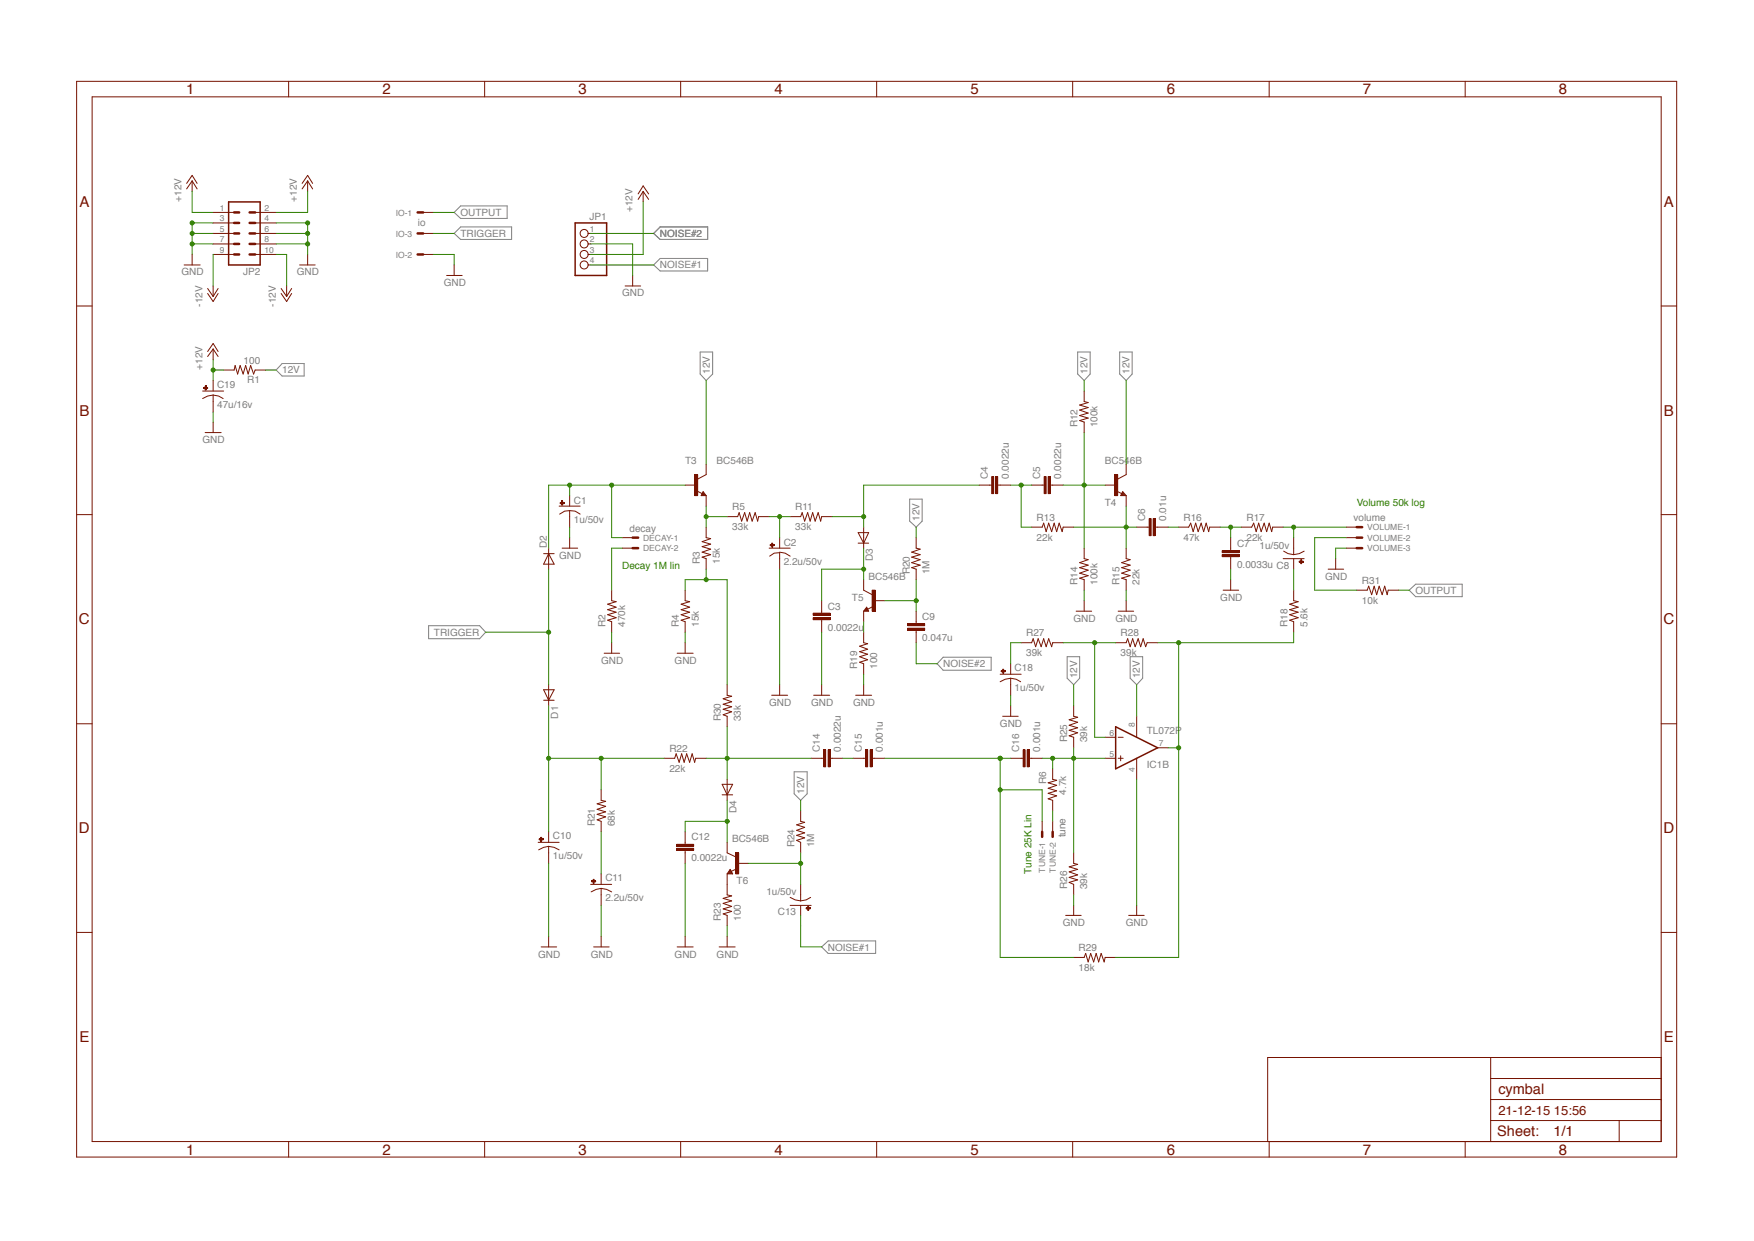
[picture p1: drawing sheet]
<svg xmlns="http://www.w3.org/2000/svg" width="297mm" height="210mm" viewBox="0 0 297 210" stroke-linecap="round" stroke-linejoin="round" font-family="sans-serif">
<g fill="none" stroke="#808080" stroke-width=".17">
<path d="M76.9 39.5l1.1-1.1h8.6v2.1h-8.6zM78 34.8h7.9v2.2h-7.9l-1.1-1.1zM111.8 38.4h8v2.1h-8l-1.1-1zM110.7 44.8l1.1-1.1h8v2.2h-8zM118.6 59.6h2.1v3.7l-1.1 1.1-1-1.1zM182.5 59.6h2.1v3.7l-1 1.1-1.1-1.1zM189.6 59.6h2.1v3.7l-1 1.1-1.1-1.1zM47.8 61.5h3.7v2.1h-3.7l-1-1zM154 84.5h2.1v3.7l-1 1-1.1-1zM238.6 99.9l1.1-1h7.9v2.1h-7.9zM72.6 105.9h8.6l1 1.1-1 1.1h-8.6zM159.7 111.2h8.1v2.2h-8.1l-1-1.1z"/>
<path d="M180.7 111.1h2.1v3.7l-1 1.1-1.1-1.1zM191.4 111.1h2.1v3.7l-1 1.1-1.1-1.1zM134.5 130.6h2.2v3.7l-1.1 1.1-1.1-1.1zM139.1 160.2l1.1-1h8.1v2.1h-8.1z"/>
</g>
<path d="M38.7 34.2h5.3v10.6h-5.3z" fill="none" stroke="#761200" stroke-width=".25"/>
<path d="M39.6 39.5h.9M39.6 37.7h.9M39.6 35.9h.9M42.3 39.5h.9M42.3 37.7h.9M42.3 35.9h.9M39.6 43.1h.9M39.6 41.3h.9M42.3 43.1h.9M42.3 41.3h.9" fill="none" stroke="#761200" stroke-width=".42"/>
<g fill="none" stroke="#761200" stroke-width=".17">
<path d="M31.6 31l.9-1.3 .9 1.3M32.5 30.6v1.8M32.5 30.6l.9 1.4M32.5 30.6l-.9 1.4M36.1 35.9h3.5M36.1 37.7h3.5M36.1 39.5h3.5M43.2 35.9h3.6M43.2 37.7h3.6M43.2 39.5h3.6M51.2 31l.9-1.3 .8 1.3M52.1 30.6v1.8"/>
<path d="M52.1 30.6l.8 1.4M52.1 30.6l-.9 1.4M31.2 44.8h2.7M32.5 43.1v1.7M35.2 48.8l.9 1.4M35.2 49.7l.9 1.3 .8-1.3M36.1 41.3h3.5M36.1 43.1h3.5M36.1 48.4v1.8M36.9 48.8l-.8 1.4M43.2 41.3h3.6M43.2 43.1h3.6"/>
<path d="M47.6 48.8l.9 1.4M47.6 49.7l.9 1.3 .9-1.3M48.5 48.4v1.8M49.4 48.8l-.9 1.4M50.7 44.8h2.7M52.1 43.1v1.7M92.1 93.7h1.7M92.9 92.8v3.5M92.9 93.7l.9 1.8h-1.7zM118 83.1l.9 .4M119.1 83.2l.5 .7h-.9zM119.1 83.5v.2h-.2l.2-.3 .3 .4h-.5"/>
<path d="M119.6 80.3l-1.5 .8M92.1 116.7h1.7l-.9 1.8zM92.1 118.5h1.7M92.9 115.9v3.5"/>
</g>
<path d="M117.6 80.3h.5v3.5h-.5z" fill="#761200"/>
<path d="M119.6 78.5v1.8M94.7 85.6h3.5M96.5 86.4l.9 .1 .8 .5M96.5 86.4l-.9 .1-.8 .5M96.5 86.4v1M103.6 99.9v1.7l.7 .2-1.4 .4 1.4 .5-1.4 .5 1.4 .4-1.4 .4 1.4 .5-1.4 .4 .7 .3v1.8M116 82.1h1.8M117.6 80.3h.5v3.6h-.5zM119.6 83.9v1.7" fill="none" stroke="#761200" stroke-width=".17"/>
<path d="M94.8 85h.7v.2h-.7z" fill="#761200"/>
<path d="M94.8 85.1h.7v.1h-.7z" fill="none" stroke="#761200" stroke-width=".17"/>
<path d="M95.1 84.8h.1v.7h-.1z" fill="#761200"/>
<path d="M95.1 84.8h.2v.7h-.2zM96.5 83.9v1.7M96.5 87.4v1.8M116 99.9v1.7l.8 .2-1.5 .4 1.5 .5-1.5 .5 1.5 .4-1.5 .4 1.5 .5-1.5 .4 .7 .3v1.8M119.6 89.2v1.8l.7 .1-1.4 .6 1.4 .4-1.4 .4 1.4 .4-1.4 .5 1.4 .5-1.4 .4 .7 .2v1.8M123.1 87.4h1.8l.3-.7 .4 1.5 .5-1.5 .4 1.5 .4-1.5 .5 1.5 .5-1.5 .4 1.5 .2-.8h1.7M130.2 92.8h3.6M130.3 94.1l.8-.5 .9-.1v1M132 93.4l.9 .2 .9 .5M133.8 87.4h1.8l.2-.7 .4 1.5 .6-1.5 .4 1.5 .4-1.5 .4 1.5 .5-1.5 .5 1.5 .1-.8h1.8" fill="none" stroke="#761200" stroke-width=".17"/>
<path d="M130.4 92.1h.7v.2h-.7z" fill="#761200"/>
<path d="M130.4 92.2h.7v.1h-.7z" fill="none" stroke="#761200" stroke-width=".17"/>
<path d="M130.6 91.9h.2v.7h-.2z" fill="#761200"/>
<g fill="none" stroke="#761200" stroke-width=".17">
<path d="M183.6 66.2v1.8l.7 .1-1.5 .4 1.5 .5-1.5 .4 1.5 .5-1.5 .4 1.5 .4-1.5 .5 .8 .2v1.8M95.2 92.8h2.6M96.5 91v1.8M130.7 91.9h.1v.7h-.1zM132 91v1.8M132 94.5v1.8M145.3 90.1h1.8l-.9 1.8zM145.3 91.9h1.8M146.2 89.2v3.6M165.8 82.1h2.1M167.9 80.7h.4v2.8h-.4zM168.6 80.7h.3v2.8h-.3z"/>
<path d="M169 82.1h2.1M174.7 82.1h2.1M174.7 89.2h1.8l.2-.7 .4 1.5 .5-1.5 .5 1.5 .4-1.5 .4 1.5 .4-1.5 .6 1.5 .1-.8h1.8M176.8 80.7h.3v2.8h-.3zM177.5 80.7h.3v2.8h-.3zM177.8 82.1h2.2M183.6 92.8v1.7l.7 .2-1.5 .5 1.5 .4-1.5 .5 1.5 .4-1.5 .5 1.5 .4-1.5 .4 .8 .3v1.8M189.1 83.1l.8 .4M190.1 83.2l.6 .7h-.9zM190.1 83.5l.1 .2h-.3l.2-.3 .3 .4h-.5M190.7 80.3l-1.4 .8M102.3 110.5h2.6"/>
<path d="M103.6 108.8v1.7M114.7 110.5h2.7M116 108.8v1.7M130.7 117.6h2.7M132 115.9v1.7M137.7 104.5h2.9v.4h-2.9zM137.7 103.8h2.9v.3h-2.9zM139.1 101.6v2.2M139.1 104.9v2.1"/>
</g>
<path d="M168.1 80.6v2.9M168.7 80.6v2.9M177 80.6v2.9M177.6 80.6v2.9M137.7 104.7h2.8M137.7 103.9h2.8" fill="none" stroke="#761200" stroke-width=".34"/>
<path d="M188.7 80.3h.5v3.5h-.5z" fill="#761200"/>
<g fill="none" stroke="#761200" stroke-width=".17">
<path d="M190.7 78.5v1.8M187.1 82.1h1.8M188.7 80.3h.6v3.6h-.6zM190.7 83.9v1.7M190.7 92.8v1.7l.7 .2-1.5 .5 1.5 .4-1.5 .5 1.5 .4-1.5 .5 1.5 .4-1.5 .4 .8 .3v1.8M192.5 89.2h2.1M194.6 87.8h.3v2.8h-.3zM195.3 87.8h.3v2.8h-.3zM195.6 89.2h2.2M199.6 89.2h1.7l.3-.7 .4 1.5 .5-1.5 .4 1.5 .5-1.5 .4 1.5 .4-1.5 .5 1.5 .1-.8h1.8M206.9 93.9h2.9v.3h-2.9zM206.9 93.2h2.9v.3h-2.9z"/>
<path d="M208.4 91v2.1M208.4 94.2v2.1M210.2 89.2h1.7l.4-.7 .4 1.5 .4-1.5 .5 1.5 .5-1.5 .4 1.5 .4-1.5 .4 1.5 .2-.8h1.8M217.3 94.5h3.5M217.4 93.3l.7 .4 1 .2M219.1 92.8v1.1M220.8 93.3l-.8 .4-.9 .2M182.2 103.4h2.6M183.6 101.6v1.8M189.3 103.4h2.7M190.7 101.6v1.8"/>
</g>
<path d="M194.7 87.7v2.9M195.4 87.7v2.9M206.9 94h2.9M206.9 93.3h2.9" fill="none" stroke="#761200" stroke-width=".34"/>
<path d="M220 94.9h.6v.2h-.6z" fill="#761200"/>
<path d="M220 95h.7v.1h-.7z" fill="none" stroke="#761200" stroke-width=".17"/>
<path d="M220.2 94.7h.2v.7h-.2z" fill="#761200"/>
<path d="M146.2 99.9l1.5 .7M207.1 99.9h2.6M208.4 98.1v1.8M219.1 91v1.8M219.1 94.5v1.8M219.1 99.9v1.7l.7 .2-1.4 .4 1.4 .5-1.4 .5 1.4 .4-1.4 .4 1.4 .5-1.4 .4 .7 .3v1.8M220.2 94.7h.2v.7h-.2zM146.7 102.7l.4 .7h-.9zM146.7 103.1v.2h.2l-.2-.4-.3 .4h.5M147.8 102.7l-.9 .4" fill="none" stroke="#761200" stroke-width=".17"/>
<path d="M147.7 99.8h.5v3.6h-.5z" fill="#761200"/>
<g fill="none" stroke="#761200" stroke-width=".17">
<path d="M146.2 98.1v1.8M147.7 99.9h.5v3.5h-.5zM155.1 91v1.8l.7 .1-1.4 .5 1.4 .5-1.4 .4 1.4 .4-1.4 .5 1.4 .4-1.4 .5 .7 .2v1.8M144.9 117.6h2.7M146.2 103.4v1.8M146.2 107v1.8l.7 .1-1.3 .5 1.3 .5-1.3 .4 1.3 .4-1.3 .4 1.3 .5-1.3 .5 .6 .2v1.8M146.2 115.9v1.7M148 101.6h1.8M153.7 106.3h2.9v.3h-2.9zM153.7 105.5h2.9v.4h-2.9zM155.1 103.4v2.1M155.1 106.6v2.2"/>
<path d="M91.1 142.5h3.6M92.9 143.2l.9 .2 .9 .4M92.9 143.2l-.8 .2-.9 .4M92.9 143.2v1.1"/>
</g>
<path d="M153.7 106.5h2.8M153.7 105.7h2.8" fill="none" stroke="#761200" stroke-width=".34"/>
<path d="M91.3 141.9h.6v.2h-.6z" fill="#761200"/>
<path d="M91.3 141.9h.7v.2h-.7z" fill="none" stroke="#761200" stroke-width=".17"/>
<path d="M91.5 141.7h.2v.7h-.2z" fill="#761200"/>
<path d="M101.8 133.7v1.7l.8 .2-1.5 .4 1.5 .4-1.5 .6 1.5 .4-1.5 .4 1.5 .4-1.5 .5 .7 .3v1.8M91.5 141.7h.2v.7h-.2zM92.9 140.8v1.7M92.9 144.3v1.8M92.9 158.5v1.7M100 149.7h3.6M101.8 150.3l.9 .2 .9 .4M101.8 150.3l-.9 .2-.8 .4M101.8 150.3v1.1M91.6 160.2h2.7" fill="none" stroke="#761200" stroke-width=".17"/>
<path d="M100.2 149h.6v.2h-.6z" fill="#761200"/>
<path d="M100.2 149.1h.7v.1h-.7z" fill="none" stroke="#761200" stroke-width=".17"/>
<path d="M100.4 148.8h.2v.7h-.2z" fill="#761200"/>
<g fill="none" stroke="#761200" stroke-width=".17">
<path d="M112.5 128.3h1.7l.3-.7 .5 1.4 .4-1.4 .4 1.4 .5-1.4 .5 1.4 .4-1.4 .4 1.4 .2-.7h1.8M122.3 132.7h1.8l-1 1.8zM122.3 134.5h1.8M123.1 131.9v3.5M100.4 148.8h.2v.7h-.2zM101.8 147.9v1.8M101.8 151.4v1.8M101.8 158.5v1.7M114.6 143.6h2.9v.3h-2.9zM114.6 142.9h2.9v.3h-2.9zM116 140.8v2.1M116 143.9v2.2"/>
<path d="M123.1 144.3l1.5 .7M123.6 147.1l.5 .8h-1zM123.6 147.5l-.1 .1h.4l-.3-.3-.3 .5h.6M124.7 147l-.9 .5M100.5 160.2h2.6"/>
</g>
<path d="M114.6 143.7h2.8M114.6 143h2.8" fill="none" stroke="#761200" stroke-width=".34"/>
<path d="M124.5 144.3h.6v3.6h-.6z" fill="#761200"/>
<g fill="none" stroke="#761200" stroke-width=".17">
<path d="M135.6 137.2v1.8l.6 .2-1.3 .4 1.3 .4-1.3 .5 1.3 .4-1.3 .5 1.3 .4-1.3 .4 .7 .3v1.8M116 158.5v1.7M123.1 142.5v1.8M123.1 147.9v3.5l.8 .2-1.5 .4 1.5 .4-1.5 .5 1.5 .5-1.5 .4 1.5 .4-1.5 .4 .7 .3v1.8M123.1 158.5v1.7M124.6 144.3h.5v3.6h-.5zM124.9 146.1h1.8M133.8 151.9l.8 .4 1 .1M133.8 153.2h3.6M135.6 151.4v1M137.3 151.9l-.8 .4-.9 .1M114.7 160.2h2.7"/>
<path d="M121.8 160.2h2.7"/>
</g>
<path d="M136.5 153.6h.7v.2h-.7z" fill="#761200"/>
<path d="M136.5 153.6h.7v.2h-.7z" fill="none" stroke="#761200" stroke-width=".17"/>
<path d="M136.7 153.4h.2v.6h-.2z" fill="#761200"/>
<g fill="none" stroke="#761200" stroke-width=".17">
<path d="M137.8 117.6h2.7M139.1 115.9v1.7M169.4 114.1h3.5M171.1 114.8l1 .1 .7 .5M171.1 114.8l-.9 .1-.8 .5M171.1 114.8v1.1M172.9 108.8h1.8l.2-.7 .5 1.3 .4-1.3 .5 1.3 .4-1.3 .4 1.3 .5-1.3 .5 1.3 .1-.6h1.8M181.8 119.4v1.8l.7 .2-1.5 .4 1.5 .4-1.5 .5 1.5 .5-1.5 .4 1.5 .4-1.5 .5 .8 .3v1.7M188.9 108.8h1.8l.2-.7 .5 1.3 .4-1.3 .4 1.3 .5-1.3 .4 1.3 .5-1.3 .4 1.3 .2-.6h1.8M137.4 128.3h2.1M139.5 126.9h.3v2.9h-.3zM140.2 126.9h.4v2.9h-.4z"/>
<path d="M140.6 128.3h2.1M144.5 128.3h2.1M146.6 126.9h.3v2.9h-.3zM147.3 126.9h.4v2.9h-.4zM147.7 128.3h2.1M171.1 128.3h2.1M173.2 126.9h.4v2.9h-.4zM173.9 126.9h.4v2.9h-.4zM174.3 128.3h2.2M187.1 128.3h1.8M187.1 124.8h1.8M189.3 128.3h.9"/>
<path d="M189.3 124.8h.9M189.8 127.9v.8M196 126.5h1.8M135.6 149.7v1.7M135.6 153.2v1.7M136.8 153.4h.1v.7h-.1zM180.4 154.9h2.7M181.8 144.3v1.8l.7 .2-1.5 .4 1.5 .4-1.5 .4 1.5 .5-1.5 .5 1.5 .4-1.5 .4 .8 .4v1.7M181.8 153.2v1.7M181.8 162h1.8l.2-.7 .5 1.5 .4-1.5 .5 1.5 .4-1.5 .4 1.5 .5-1.5 .5 1.5 .1-.8h1.8"/>
</g>
<path d="M139.6 126.9v2.8M140.4 126.9v2.8M146.7 126.9v2.8M147.5 126.9v2.8M173.4 126.9v2.8M174.1 126.9v2.8" fill="none" stroke="#761200" stroke-width=".34"/>
<path d="M188.9 123l7.1 3.5-7.1 3.6z" fill="none" stroke="#761200" stroke-width=".25"/>
<path d="M169.5 113.5h.7v.1h-.7z" fill="#761200"/>
<path d="M169.5 113.5h.7v.2h-.7z" fill="none" stroke="#761200" stroke-width=".17"/>
<path d="M169.8 113.2h.1v.7h-.1z" fill="#761200"/>
<g fill="none" stroke="#761200" stroke-width=".17">
<path d="M13 13.8h270.9v182h-270.9zM15.6 16.4h265.7v176.8h-265.7zM48.9 13.8v2.6M82.1 13.8v2.6M115.3 13.8v2.6M148.4 13.8v2.6M181.6 13.8v2.6M214.9 13.8v2.6M248.1 13.8v2.6M71.6 39.5h1.8M71.6 35.9h1.8M99.7 39.5h.3"/>
<path d="M13 51.8h2.6M35.2 59.5l.9-1.4 .8 1.4M36.1 59.1l.8 1.2M36.1 59.1l-.9 1.2M36.1 59.1v1.7M71.6 43.1h1.8M75.6 46.6h2.7M76.9 44.8v1.8M99.7 41.3h.3M99.7 43.1h.3M99.7 44.8h.3M105.9 48.4h2.6"/>
<path d="M107.1 46.6v1.8M281.3 51.8h2.6M34.3 66.2h3.6M34.7 73.2h2.7M36.1 66.8l.9 .2 .8 .4M36.1 66.8l-.9 .2-.9 .4M36.1 66.8v1.2M36.1 71.4v1.8M37.9 62.6h1.7l.2-.7 .4 1.4 .5-1.4 .5 1.4 .4-1.4 .4 1.4 .4-1.4 .5 1.4 .3-.7h1.8M13 87.1h2.6M105.3 91h1.8M105.3 92.8h1.8"/>
<path d="M224.9 96.3h2.6M226.2 94.5v1.8M227.9 89.2h1.8M227.9 91h1.8M227.9 92.8h1.8M229.7 99.9h1.8l.3-.7 .5 1.4 .4-1.4 .4 1.4 .4-1.4 .5 1.4 .5-1.4 .4 1.4 .2-.7h1.7M281.3 87.1h2.6M123.1 115.9v1.7l.8 .2-1.5 .4 1.5 .6-1.5 .4 1.5 .4-1.5 .4 1.5 .4-1.5 .6 .7 .2v1.8M169.8 113.2h.1v.7h-.1zM171.1 112.3v1.8M171.1 115.9v1.7M171.1 119.4v1.8"/>
<path d="M13 122.5h2.6M169.8 121.2h2.6M176.5 139v1.8M178.2 139v1.8M192.5 121.2v3.6M192.5 128.3v3.6M281.3 122.5h2.6M13 157.8h2.6M191.1 154.9h2.6M192.5 153.2v1.7M281.3 157.8h2.6M252.4 178.9v14.3"/>
<path d="M281.3 178.9h-66.6v14.3M48.9 193.2v2.6M82.1 193.2v2.6M115.3 193.2v2.6M148.4 193.2v2.6M181.6 193.2v2.6M214.9 193.2v2.6M248.1 193.2v2.6M252.4 189.6h28.9M252.4 186.1h28.9M252.4 182.5h28.9M274.2 189.6v3.6"/>
<circle cx="98.9" cy="39.5" r=".68"/>
<circle cx="98.9" cy="43.1" r=".68"/>
<circle cx="98.9" cy="44.8" r=".68"/>
<circle cx="98.9" cy="41.3" r=".68"/>
</g>
<path d="M97.4 37.7h5.3v8.9h-5.3z" fill="none" stroke="#761200" stroke-width=".25"/>
<path d="M70.7 35.9h.9M70.7 39.5h.9M70.7 43.1h.9M107.1 91h1M107.1 92.8h1M229.7 89.2h1M229.7 91h1M229.7 92.8h1M176.5 140.8v.8M178.2 140.8v.8" fill="none" stroke="#761200" stroke-width=".42"/>
<path d="M34.5 65.6h.6v.1h-.6z" fill="#761200"/>
<path d="M34.5 65.6h.7v.1h-.7z" fill="none" stroke="#761200" stroke-width=".17"/>
<path d="M34.7 65.3h.2v.7h-.2z" fill="#761200"/>
<path d="M108.1 32.8l.8-1.3 .9 1.3M108.9 32.4l.9 1.3M108.9 32.4l-.8 1.3M108.9 32.4v1.8M34.7 65.3h.2v.7h-.2zM36.1 64.4v1.8M36.1 68v1.7M178.2 130.1v1.8l.7 .1-1.4 .5 1.4 .4-1.4 .5 1.4 .4-1.4 .4 1.4 .5-1.4 .5 .7 .2v1.8" fill="none" stroke="#761200" stroke-width=".17"/>
<path d="M46.8 37.7h5.3v5.4M46.8 39.5h5.3M46.8 41.3h5.3" fill="none" stroke="#308000" stroke-width=".17"/>
<circle cx="52.1" cy="41.3" r=".34" fill="#308000"/>
<circle cx="52.1" cy="41.3" r=".34" fill="none" stroke="#308000" stroke-width=".17"/>
<circle cx="52.1" cy="39.5" r=".34" fill="#308000"/>
<circle cx="52.1" cy="39.5" r=".34" fill="none" stroke="#308000" stroke-width=".17"/>
<circle cx="52.1" cy="37.7" r=".34" fill="#308000"/>
<g fill="none" stroke="#308000" stroke-width=".17">
<path d="M32.5 39.5h3.6M36.1 37.7h-3.6v5.4M32.5 41.3h3.6"/>
<circle cx="52.1" cy="37.7" r=".34"/>
</g>
<circle cx="32.5" cy="41.3" r=".34" fill="#308000"/>
<circle cx="32.5" cy="41.3" r=".34" fill="none" stroke="#308000" stroke-width=".17"/>
<circle cx="32.5" cy="39.5" r=".34" fill="#308000"/>
<circle cx="32.5" cy="39.5" r=".34" fill="none" stroke="#308000" stroke-width=".17"/>
<circle cx="32.5" cy="37.7" r=".34" fill="#308000"/>
<g fill="none" stroke="#308000" stroke-width=".17">
<path d="M73.4 39.5h3.5M73.4 43.1h3.5v1.7M100 41.3h7.1v5.3M36.1 69.7v1.7M92.9 96.3v19.6M96.5 89.2v1.8M132 96.3v19.6M183.6 99.9v1.7M190.7 99.9v1.7M208.4 96.3v1.8M227.9 92.8h-1.7v1.7M82.2 107h10.7"/>
<path d="M103.6 107v1.8M116 107v1.8M139.1 107v8.9M146.2 114.1v1.8M171.1 117.6v1.8M192.5 131.9v21.3M92.9 146.1v12.4M101.8 153.2v5.3M116 146.1v12.4M123.1 156.7v1.8M181.8 151.4v1.8"/>
<circle cx="32.5" cy="37.7" r=".34"/>
</g>
<circle cx="92.9" cy="107" r=".34" fill="#308000"/>
<g fill="none" stroke="#308000" stroke-width=".17">
<path d="M32.5 32.4v3.5h3.6M52.1 32.4v3.5h-5.3M36.1 43.1v5.3M46.8 43.1h1.7v5.3M36.1 60.8v3.6M36.1 62.6h1.8"/>
<circle cx="92.9" cy="107" r=".34"/>
</g>
<circle cx="36.1" cy="62.6" r=".34" fill="#308000"/>
<g fill="none" stroke="#308000" stroke-width=".17">
<path d="M108.9 34.2v8.9h-8.9M96.5 82.1v1.8M116 82.1h-23.1v10.7"/>
<circle cx="36.1" cy="62.6" r=".34"/>
</g>
<circle cx="96.4" cy="82.1" r=".34" fill="#308000"/>
<circle cx="96.5" cy="82.1" r=".34" fill="none" stroke="#308000" stroke-width=".17"/>
<circle cx="103.5" cy="82.1" r=".34" fill="#308000"/>
<g fill="none" stroke="#308000" stroke-width=".17">
<path d="M103.6 82.1v8.9h1.7M105.3 92.8h-1.7v7.1M119.6 85.6v3.6M119.6 87.4h3.5"/>
<circle cx="103.6" cy="82.1" r=".34"/>
</g>
<circle cx="119.5" cy="87.4" r=".34" fill="#308000"/>
<g fill="none" stroke="#308000" stroke-width=".17">
<path d="M119.6 128.3h17.8M123.1 123v8.9"/>
<circle cx="119.6" cy="87.4" r=".34"/>
</g>
<circle cx="123.1" cy="128.3" r=".34" fill="#308000"/>
<g fill="none" stroke="#308000" stroke-width=".17">
<path d="M130.2 87.4h3.6M132 87.4v3.6"/>
<circle cx="123.1" cy="128.3" r=".34"/>
</g>
<circle cx="132" cy="87.4" r=".34" fill="#308000"/>
<g fill="none" stroke="#308000" stroke-width=".17">
<path d="M140.9 87.4h5.3M165.8 82.1h-19.6v7.1"/>
<circle cx="132" cy="87.4" r=".34"/>
</g>
<circle cx="146.2" cy="87.4" r=".34" fill="#308000"/>
<g fill="none" stroke="#308000" stroke-width=".17">
<path d="M146.2 92.8v5.3M146.2 96.3h-7.1v5.3"/>
<circle cx="146.2" cy="87.4" r=".34"/>
</g>
<circle cx="146.2" cy="96.3" r=".34" fill="#308000"/>
<g fill="none" stroke="#308000" stroke-width=".17">
<path d="M155.1 98.1v5.3M146.2 105.2v1.8M149.8 101.6h5.3"/>
<circle cx="146.2" cy="96.3" r=".34"/>
</g>
<circle cx="155.1" cy="101.6" r=".34" fill="#308000"/>
<g fill="none" stroke="#308000" stroke-width=".17">
<path d="M171.1 82.1h3.6M172.9 82.1v7.1h1.8"/>
<circle cx="155.1" cy="101.6" r=".34"/>
</g>
<circle cx="172.9" cy="82.1" r=".34" fill="#308000"/>
<g fill="none" stroke="#308000" stroke-width=".17">
<path d="M183.6 73.2v19.6M180 82.1h7.1"/>
<circle cx="172.9" cy="82.1" r=".34"/>
</g>
<circle cx="183.6" cy="82.1" r=".34" fill="#308000"/>
<g fill="none" stroke="#308000" stroke-width=".17">
<path d="M181.8 89.2h8.9M190.7 85.6v7.2"/>
<circle cx="183.6" cy="82.1" r=".34"/>
</g>
<circle cx="190.7" cy="89.2" r=".34" fill="#308000"/>
<g fill="none" stroke="#308000" stroke-width=".17">
<path d="M190.7 89.2h1.8M197.8 89.2h1.8M206.6 89.2h3.6M208.4 89.2v1.8"/>
<circle cx="190.7" cy="89.2" r=".34"/>
</g>
<circle cx="208.4" cy="89.2" r=".34" fill="#308000"/>
<g fill="none" stroke="#308000" stroke-width=".17">
<path d="M217.3 89.2h10.6M219.1 89.2v1.8"/>
<circle cx="208.4" cy="89.2" r=".34"/>
</g>
<circle cx="219" cy="89.2" r=".34" fill="#308000"/>
<g fill="none" stroke="#308000" stroke-width=".17">
<path d="M219.1 96.3v3.6M92.9 119.4v21.4M92.9 128.3h19.6M101.8 128.3v5.4"/>
<circle cx="219.1" cy="89.2" r=".34"/>
</g>
<circle cx="101.8" cy="128.3" r=".34" fill="#308000"/>
<circle cx="101.8" cy="128.3" r=".34" fill="none" stroke="#308000" stroke-width=".17"/>
<circle cx="92.9" cy="128.3" r=".34" fill="#308000"/>
<g fill="none" stroke="#308000" stroke-width=".17">
<path d="M123.1 135.4v7.1M123.1 139h-7.1v1.8M101.8 140.8v7.1"/>
<circle cx="92.9" cy="128.3" r=".34"/>
</g>
<circle cx="123.1" cy="139" r=".34" fill="#308000"/>
<g fill="none" stroke="#308000" stroke-width=".17">
<path d="M142.7 128.3h1.8M149.8 128.3h21.3M169.4 133.7v28.3h12.4"/>
<circle cx="123.1" cy="139" r=".34"/>
</g>
<circle cx="169.3" cy="128.3" r=".34" fill="#308000"/>
<g fill="none" stroke="#308000" stroke-width=".17">
<path d="M169.4 128.3v5.4h7.1v5.3"/>
<circle cx="169.4" cy="128.3" r=".34"/>
</g>
<circle cx="169.3" cy="128.3" r=".34" fill="#308000"/>
<circle cx="169.4" cy="128.3" r=".34" fill="none" stroke="#308000" stroke-width=".17"/>
<circle cx="169.3" cy="133.6" r=".34" fill="#308000"/>
<g fill="none" stroke="#308000" stroke-width=".17">
<path d="M176.5 128.3h10.6M181.8 126.5v17.8"/>
<circle cx="169.4" cy="133.7" r=".34"/>
</g>
<circle cx="181.8" cy="128.3" r=".34" fill="#308000"/>
<g fill="none" stroke="#308000" stroke-width=".17">
<path d="M178.2 128.3v1.8"/>
<circle cx="181.8" cy="128.3" r=".34"/>
</g>
<circle cx="178.2" cy="128.3" r=".34" fill="#308000"/>
<g fill="none" stroke="#308000" stroke-width=".17">
<path d="M172.9 108.8h-1.8v3.5M180 108.8h8.9M185.4 108.8v16h1.7"/>
<circle cx="178.2" cy="128.3" r=".34"/>
</g>
<circle cx="185.3" cy="108.7" r=".34" fill="#308000"/>
<g fill="none" stroke="#308000" stroke-width=".17">
<path d="M199.6 108.8v53.2h-10.7M219.1 107v1.8h-23.1M197.8 126.5h1.8"/>
<circle cx="185.4" cy="108.8" r=".34"/>
</g>
<circle cx="199.6" cy="108.7" r=".34" fill="#308000"/>
<circle cx="199.6" cy="108.8" r=".34" fill="none" stroke="#308000" stroke-width=".17"/>
<circle cx="199.6" cy="126.5" r=".34" fill="#308000"/>
<g fill="none" stroke="#308000" stroke-width=".17">
<path d="M116 99.9v-1.8h7.1v17.8M119.6 96.3v1.8"/>
<circle cx="199.6" cy="126.5" r=".34"/>
</g>
<circle cx="119.5" cy="98.1" r=".34" fill="#308000"/>
<g fill="none" stroke="#308000" stroke-width=".17">
<path d="M126.7 146.1h8.9M135.6 144.3v5.4"/>
<circle cx="119.6" cy="98.1" r=".34"/>
</g>
<circle cx="135.6" cy="146.1" r=".34" fill="#308000"/>
<g fill="none" stroke="#308000" stroke-width=".17">
<path d="M73.4 35.9h3.5M100 39.5h10.7M100 44.8h10.7M45 62.6h1.8M119.6 64.4v14.1M183.6 64.4v1.8M190.7 64.4v14.1M155.1 89.2v1.8M227.9 91h-5.3v8.9h7.1M236.8 99.9h1.8M155.1 108.8v3.5h3.6M181.8 115.9v3.5"/>
<path d="M192.5 115.9v5.3M135.6 135.4v1.8M178.2 137.2v1.8M135.6 154.9v5.3h3.5"/>
<circle cx="135.6" cy="146.1" r=".34"/>
</g>
<g font-size="2.5" fill="#761200">
<text x="31.5" y="16">1</text>
<text x="64.7" y="16">2</text>
<text x="98" y="16">3</text>
<text x="131.2" y="16">4</text>
<text x="164.4" y="16">5</text>
<text x="197.6" y="16">6</text>
<text x="230.8" y="16">7</text>
<text x="264" y="16">8</text>
<text x="13.4" y="35">A</text>
<text x="281.7" y="35">A</text>
<text x="13.4" y="70.3">B</text>
<text x="281.7" y="70.3">B</text>
<text x="13.4" y="105.7">C</text>
<text x="281.7" y="105.7">C</text>
<text x="13.4" y="141">D</text>
<text x="281.7" y="141">D</text>
<text x="13.4" y="176.4">E</text>
<text x="281.7" y="176.4">E</text>
<text x="253.7" y="185.1">cymbal</text>
<text x="31.5" y="195.4">1</text>
<text x="64.7" y="195.4">2</text>
<text x="98" y="195.4">3</text>
<text x="131.2" y="195.4">4</text>
<text x="164.4" y="195.4">5</text>
<text x="197.6" y="195.4">6</text>
<text x="230.8" y="195.4">7</text>
<text x="253.5" y="192.3">Sheet:</text>
<text x="263" y="192.2">1/1</text>
<text x="264" y="195.4">8</text>
</g>
<text font-size="2.2" fill="#761200" x="253.7" y="188.7">21-12-15 15:56</text>
<g font-size="1.7" fill="#808080">
<text x="30.7" y="34.1" transform="rotate(-90 30.7 34.1)">+12V</text>
<text x="50.3" y="34.1" transform="rotate(-90 50.3 34.1)">+12V</text>
<text x="107.1" y="35.9" transform="rotate(-90 107.1 35.9)">+12V</text>
<text x="70.8" y="38.2">io</text>
<text x="78" y="40.1">TRIGGER</text>
<text x="78" y="36.5">OUTPUT</text>
<text x="99.8" y="37.2">JP1</text>
<text x="111.7" y="40.1">NOISE#2</text>
<text x="30.7" y="46.6">GND</text>
<text x="41.2" y="46.6">JP2</text>
<text x="50.3" y="46.6">GND</text>
<text x="111.7" y="45.4">NOISE#1</text>
<text x="34.3" y="51.9" transform="rotate(-90 34.3 51.9)">-12V</text>
<text x="46.7" y="51.9" transform="rotate(-90 46.7 51.9)">-12V</text>
<text x="75.1" y="48.4">GND</text>
<text x="105.3" y="50.1">GND</text>
<text x="34.3" y="62.6" transform="rotate(-90 34.3 62.6)">+12V</text>
<text x="36.8" y="65.7">C19</text>
<text x="41.3" y="61.5">100</text>
<text x="41.8" y="64.9">R1</text>
<text x="47.8" y="63.2">12V</text>
<text x="120.2" y="63.3" transform="rotate(-90 120.2 63.3)">12V</text>
<text x="184.1" y="63.3" transform="rotate(-90 184.1 63.3)">12V</text>
<text x="191.3" y="63.3" transform="rotate(-90 191.3 63.3)">12V</text>
<text x="36.8" y="69">47u/16v</text>
<text x="34.3" y="75">GND</text>
<text x="182.5" y="72.3" transform="rotate(-90 182.5 72.3)">R12</text>
<text x="185.8" y="72.3" transform="rotate(-90 185.8 72.3)">100k</text>
<text x="116" y="78.5">T3</text>
<text x="121.3" y="78.5">BC546B</text>
<text x="167.3" y="81" transform="rotate(-90 167.3 81)">C4</text>
<text x="170.8" y="81" transform="rotate(-90 170.8 81)">0.0022u</text>
<text x="176.2" y="81" transform="rotate(-90 176.2 81)">C5</text>
<text x="179.7" y="81" transform="rotate(-90 179.7 81)">0.0022u</text>
<text x="187.1" y="78.5">BC546B</text>
<text x="97.2" y="88.6">1u/50v</text>
<text x="97.2" y="85.2">C1</text>
<text x="124" y="89.7">33k</text>
<text x="124" y="86.4">R5</text>
<text x="134.7" y="89.7">33k</text>
<text x="134.7" y="86.4">R11</text>
<text x="155.7" y="88.1" transform="rotate(-90 155.7 88.1)">12V</text>
<text x="175.5" y="88.2">R13</text>
<text x="187.1" y="85.7">T4</text>
<text x="193.9" y="88.1" transform="rotate(-90 193.9 88.1)">C6</text>
<text x="197.5" y="88.1" transform="rotate(-90 197.5 88.1)">0.01u</text>
<text x="200.4" y="88.2">R16</text>
<text x="211.1" y="88.2">R17</text>
<text x="229.2" y="88.2">volume</text>
<text x="92.6" y="92.8" transform="rotate(-90 92.6 92.8)">D2</text>
<text x="94.7" y="94.5">GND</text>
<text x="106.6" y="90">decay</text>
<text x="118.5" y="95.4" transform="rotate(-90 118.5 95.4)">R3</text>
<text x="121.9" y="95.4" transform="rotate(-90 121.9 95.4)">15k</text>
<text x="132.7" y="95.7">2.2u/50v</text>
<text x="132.7" y="92.3">C2</text>
<text x="147.8" y="95" transform="rotate(-90 147.8 95)">D3</text>
<text x="175.5" y="91.5">22k</text>
<text x="200.4" y="91.5">47k</text>
<text x="209.5" y="92.5">C7</text>
<text x="211.1" y="91.5">22k</text>
<text x="213.3" y="92.9">1u/50v</text>
<text x="144.3" y="101.6">T5</text>
<text x="147.1" y="98.1">BC546B</text>
<text x="154" y="97.2" transform="rotate(-90 154 97.2)">R20</text>
<text x="157.4" y="97.2" transform="rotate(-90 157.4 97.2)">1M</text>
<text x="182.5" y="99" transform="rotate(-90 182.5 99)">R14</text>
<text x="185.8" y="99" transform="rotate(-90 185.8 99)">100k</text>
<text x="189.6" y="99" transform="rotate(-90 189.6 99)">R15</text>
<text x="192.9" y="99" transform="rotate(-90 192.9 99)">22k</text>
<text x="206.6" y="101.6">GND</text>
<text x="209.5" y="96">0.0033u C8</text>
<text x="224.4" y="98.1">GND</text>
<text x="230.6" y="98.8">R31</text>
<text x="239.7" y="100.5">OUTPUT</text>
<text x="73.5" y="107.6">TRIGGER</text>
<text x="102.5" y="106.1" transform="rotate(-90 102.5 106.1)">R2</text>
<text x="105.9" y="106.1" transform="rotate(-90 105.9 106.1)">470k</text>
<text x="115" y="106.1" transform="rotate(-90 115 106.1)">R4</text>
<text x="118.3" y="106.1" transform="rotate(-90 118.3 106.1)">15k</text>
<text x="140.2" y="106.7">0.0022u</text>
<text x="140.2" y="103.1">C3</text>
<text x="156.2" y="104.9">C9</text>
<text x="173.8" y="107.7">R27</text>
<text x="181.7" y="105.2">GND</text>
<text x="188.9" y="105.2">GND</text>
<text x="189.7" y="107.7">R28</text>
<text x="218" y="106.1" transform="rotate(-90 218 106.1)">R18</text>
<text x="221.4" y="106.1" transform="rotate(-90 221.4 106.1)">5.6k</text>
<text x="230.6" y="102.2">10k</text>
<text x="101.8" y="112.3">GND</text>
<text x="114.2" y="112.3">GND</text>
<text x="145.2" y="113.2" transform="rotate(-90 145.2 113.2)">R19</text>
<text x="148.5" y="113.2" transform="rotate(-90 148.5 113.2)">100</text>
<text x="156.2" y="108.5">0.047u</text>
<text x="159.7" y="112.9">NOISE#2</text>
<text x="171.8" y="113.6">C18</text>
<text x="173.8" y="111.1">39k</text>
<text x="189.7" y="111.1">39k</text>
<text x="130.2" y="119.4">GND</text>
<text x="137.3" y="119.4">GND</text>
<text x="144.4" y="119.4">GND</text>
<text x="171.8" y="117">1u/50v</text>
<text x="182.4" y="114.8" transform="rotate(-90 182.4 114.8)">12V</text>
<text x="193" y="114.8" transform="rotate(-90 193 114.8)">12V</text>
<text x="94.5" y="121.6" transform="rotate(-90 94.5 121.6)">D1</text>
<text x="122.1" y="122.1" transform="rotate(-90 122.1 122.1)">R30</text>
<text x="125.4" y="122.1" transform="rotate(-90 125.4 122.1)">33k</text>
<text x="169.3" y="123">GND</text>
<text x="180.7" y="125.6" transform="rotate(-90 180.7 125.6)">R25</text>
<text x="184.1" y="125.6" transform="rotate(-90 184.1 125.6)">39k</text>
<text x="194.2" y="124.2">TL072P</text>
<text x="113.3" y="130.6">22k</text>
<text x="113.3" y="127.2">R22</text>
<text x="138.8" y="127.2" transform="rotate(-90 138.8 127.2)">C14</text>
<text x="142.4" y="127.2" transform="rotate(-90 142.4 127.2)">0.0022u</text>
<text x="145.9" y="127.2" transform="rotate(-90 145.9 127.2)">C15</text>
<text x="149.5" y="127.2" transform="rotate(-90 149.5 127.2)">0.001u</text>
<text x="172.6" y="127.2" transform="rotate(-90 172.6 127.2)">C16</text>
<text x="176.2" y="127.2" transform="rotate(-90 176.2 127.2)">0.001u</text>
<text x="194.2" y="130">IC1B</text>
<text x="124.7" y="137.6" transform="rotate(-90 124.7 137.6)">D4</text>
<text x="136.2" y="134.3" transform="rotate(-90 136.2 134.3)">12V</text>
<text x="177.1" y="132.7" transform="rotate(-90 177.1 132.7)">R6</text>
<text x="180.5" y="134.5" transform="rotate(-90 180.5 134.5)">4.7k</text>
<text x="93.6" y="142">C10</text>
<text x="100.7" y="139.8" transform="rotate(-90 100.7 139.8)">R21</text>
<text x="104.1" y="139.8" transform="rotate(-90 104.1 139.8)">68k</text>
<text x="117.1" y="142.2">C12</text>
<text x="124" y="142.5">BC546B</text>
<text x="134.5" y="143.4" transform="rotate(-90 134.5 143.4)">R24</text>
<text x="137.9" y="143.4" transform="rotate(-90 137.9 143.4)">1M</text>
<text x="180.4" y="141.7" transform="rotate(-90 180.4 141.7)">tune</text>
<text x="93.6" y="145.4">1u/50v</text>
<text x="102.5" y="149.2">C11</text>
<text x="117.1" y="145.8">0.0022u</text>
<text x="124.7" y="149.6">T6</text>
<text x="102.5" y="152.5">2.2u/50v</text>
<text x="122.1" y="155.8" transform="rotate(-90 122.1 155.8)">R23</text>
<text x="125.4" y="155.8" transform="rotate(-90 125.4 155.8)">100</text>
<text x="129.8" y="151.5">1u/50v</text>
<text x="131.7" y="154.9">C13</text>
<text x="180.7" y="150.5" transform="rotate(-90 180.7 150.5)">R26</text>
<text x="184.1" y="150.5" transform="rotate(-90 184.1 150.5)">39k</text>
<text x="140.2" y="160.9">NOISE#1</text>
<text x="180" y="156.7">GND</text>
<text x="182.6" y="161">R29</text>
<text x="190.6" y="156.7">GND</text>
<text x="91.1" y="162">GND</text>
<text x="100" y="162">GND</text>
<text x="114.2" y="162">GND</text>
<text x="121.3" y="162">GND</text>
<text x="182.6" y="164.3">18k</text>
</g>
<g font-size="1.7" fill="#308000">
<text x="229.7" y="85.7">Volume 50k log</text>
<text x="105.3" y="96.3">Decay 1M lin</text>
<text x="174.6" y="147.8" transform="rotate(-90 174.6 147.8)">Tune 25K Lin</text>
</g>
<g font-size="1.4" fill="#808080">
<text x="37.2" y="35.7">1</text>
<text x="44.8" y="35.7">2</text>
<text x="37.2" y="37.4">3</text>
<text x="37.2" y="39.2">5</text>
<text x="37.2" y="41">7</text>
<text x="44.8" y="37.4">4</text>
<text x="44.8" y="39.2">6</text>
<text x="44.8" y="41">8</text>
<text x="67" y="36.5">IO-1</text>
<text x="67" y="40">IO-3</text>
<text x="99.9" y="39.2">1</text>
<text x="99.9" y="41">2</text>
<text x="37.2" y="42.8">9</text>
<text x="44.8" y="42.8">10</text>
<text x="67" y="43.6">IO-2</text>
<text x="99.9" y="42.8">3</text>
<text x="99.9" y="44.5">4</text>
<text x="231.5" y="89.7">VOLUME-1</text>
<text x="108.9" y="91.5">DECAY-1</text>
<text x="108.9" y="93.3">DECAY-2</text>
<text x="231.5" y="91.5">VOLUME-2</text>
<text x="231.5" y="93.3">VOLUME-3</text>
<text x="187.8" y="124.5">6</text>
<text x="192.2" y="123.1" transform="rotate(-90 192.2 123.1)">8</text>
<text x="187.8" y="128">5</text>
<text x="192.2" y="130.7" transform="rotate(-90 192.2 130.7)">4</text>
<text x="196.2" y="126.3">7</text>
<text x="177" y="147.7" transform="rotate(-90 177 147.7)">TUNE-1</text>
<text x="178.8" y="147.7" transform="rotate(-90 178.8 147.7)">TUNE-2</text>
</g>
</svg>
